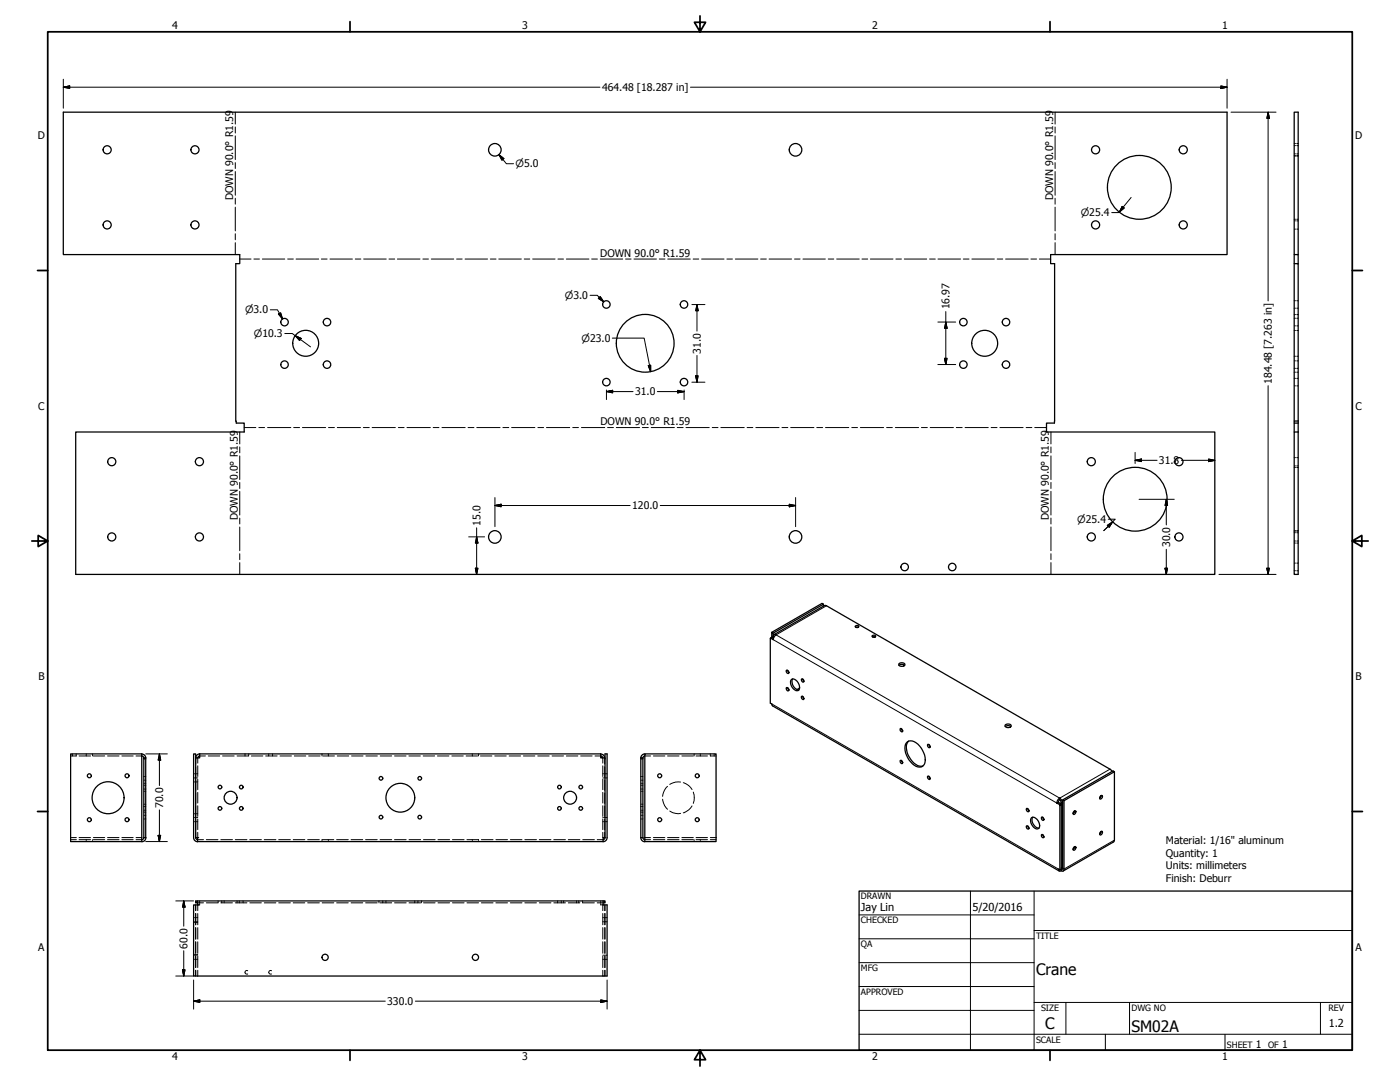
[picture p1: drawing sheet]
<svg xmlns="http://www.w3.org/2000/svg" width="559mm" height="432mm" viewBox="0 0 559 432" stroke-linecap="round" stroke-linejoin="round" font-family="sans-serif">
<!-- layer: Visible (ANSI) -->
<g fill="none" stroke="#000" stroke-width=".51">
<path d="M25.3 44.8h464.5v56.8h-70.4v3.6h1.5v62.8v.8h-3.2v3.6h67.2v56.8h-454.7v-56.8h67.3v-3.6h-3.2l-.2-.8v-62.8h1.6v-3.6h-70.4zM516.6 101.6v3.6h1.6v62.8M516.6 105.2v62.8M518.2 101.6v-56.8h-1.6v56.8h1.6v3.6M518.2 168h-1.6v.8M518.2 168.8h-1.6v3.6M518.2 168v61.2h-1.6v-56.8h1.6M307.5 255v25.6M308.6 254v.6v-1.9l-.6-.4v2M328.7 241.9v-.8l-20.1 11.6M328.7 241.1l-.6-.3-20.1 11.5M329.9 241.7l113.1 65.3"/>
<path d="M341.4 249.8l1.2-.1a.68 .68 0 0 1-.5 .8 .68 .68 0 0 1-.8-.5zM341.6 250.4h1M348.2 253.7l1.2-.1a.61 .61 0 0 1-.6 .8 .61 .61 0 0 1-.6-.7zM348.3 254.2h1M313.9 274.4a.7 .7 0 0 1 .9 .4 .7 .7 0 0 1-.4 .9l-.6-.8zM313.9 267.5h.5l.4 .6-.2 .7-.7-.5zM314.4 267.5l.5 .9M314.4 274.4l.5 .9M315.9 271.1a2.86 2.86 0 0 1 3.3 3.3 1.1 1.1 0 0 1-.6 1.2 1.1 1.1 0 0 1-1.4-.3 3.2 3.2 0 0 1-1.3-4.2zM316.4 271a3.3 3.3 0 0 0 2.5 4.3M319.2 274.6l-1.1 .6M320 271a.68 .68 0 0 1 .8 .4 .68 .68 0 0 1-.4 .8l-.6-.8z"/>
<path d="M320 277.9a.68 .68 0 0 1 .8 .4 .68 .68 0 0 1-.4 .8l-.4-.4zM320.4 277.9l.5 .9M320.4 271l.5 .8M358.8 264.9l1.2-.4a.82 .82 0 0 1 1.2 .7 .82 .82 0 0 1-1.2 .7 .94 .94 0 0 1-1.2-1zM358.8 265.6l1.2-.5 1.1 .5M359.3 290.8a.69 .69 0 0 1 .9 .4 .69 .69 0 0 1-.3 .8l-.6-.4zM359.8 290.8l.5 .9M361.8 296.4a3 3 0 0 1 4.6 .6 7.3 7.3 0 0 1 2.3 8.4 2.96 2.96 0 0 1-4.5-.6 7.2 7.2 0 0 1-2.4-8.4zM362.6 295.8a5.8 5.8 0 0 0 .9 7.3l1.4 1.5a3.7 3.7 0 0 0 3.5 1.1M370.3 297.1a.7 .7 0 0 1 .9 .4 .7 .7 0 0 1-.4 .9l-.6-.8zM370.8 297.1l.5 .9M401.2 289.4l1.2-.5 .9 .2 .3 .5a1.39 1.39 0 0 1-1.2 .8 1.39 1.39 0 0 1-1.3-.8z"/>
<path d="M401.3 289.9l1.1-.3 1.1 .3M28.2 300.9h28.4v35h-28.4zM56.6 301.7l.6 .2 .2 .6M56.6 300.9l.9 .3 .7 1.3M57.4 302.5h.8M57.4 302.5v31.8M58.2 302.5v.3h-.8M58.2 302.8v31.5h-.8M78.1 302.8v-1.9h-.8v33.4l.5 1.1 1.1 .5M78.1 302.5v.3M78.1 302.8v31.5M79.7 300.9v1.6h-1.6"/>
<path d="M79.7 300.9h160.1v1.6h1.6M79.7 301.7l-.5 .2-.3 .6M79.7 300.9l-1.1 .4-.5 1.2M239.8 301.7l.6 .2 .2 .6M239.8 300.9l.9 .3 .7 1.3M241.4 302.5l.1 .3M255.8 302.5h.8M255.8 302.5v31.8M256.6 302.5v.3h-.8M256.6 302.8v31.5M257.4 300.9h28.4v35h-28.4zM257.4 301.7l-.6 .2-.2 .6"/>
<path d="M257.4 300.9l-1.1 .4-.5 1.2M359.3 303.5a.69 .69 0 0 1 .9 .4 .69 .69 0 0 1-.3 .8l-.6-.5zM359.8 303.5l.5 .9M370.3 309.8h.5l.4 .6-.2 .7-.7-.5zM370.8 309.8l.5 .8M424.2 319.2l.5 .3M439.4 317.5l-.5 1M439.5 317.5l-.6 1M439.5 317.4a.69 .69 0 0 1 .4 1 .69 .69 0 0 1-1 .2l.1-.7zM444.8 308l-.6-.3-20 11.5v27.3M57.4 334.3l-.2 .6-.6 .2M58.2 334.3l-.4 1.1-1.2 .5"/>
<path d="M78.1 334.3l.2 .6 .6 .2M78.1 334.3h.8v1.6h161.8v-1.6h.8M241.5 334.3l-.2 .6-.6 .2M241.5 334.3v-33.4h.8v33.4l-.5 1.1-1.1 .5M255.8 334.3h.8M255.8 334.3l.5 1.1 1.1 .5M256.6 334.3l.2 .6 .6 .2M409.8 322.6l.4 .1 .5 .6-.2 .7-.7-.5zM409.8 329.6h.4l.5 .6-.2 .7-.7-.5zM410.2 329.6l.5 .9M410.2 322.7l.5 .8M411.7 326.3a2.85 2.85 0 0 1 3.3 3.2 1.26 1.26 0 0 1-1 1.4 1.26 1.26 0 0 1-1.4-.8l-1.1-1.7-.1-1.2z"/>
<path d="M412.2 326.1a3.3 3.3 0 0 0 2.5 4.4M415.7 333.1a.69 .69 0 0 1 .9 .4 .69 .69 0 0 1-.4 .8l-.5-.4zM415.7 326.1a.72 .72 0 0 1 .9 .4 .72 .72 0 0 1-.4 .9l-.5-.5zM416.2 326.1l.5 .9M416.2 333.1l.5 .8M423 321.5v25.7M423.5 320.2v.6M423.6 321.2v25.6M424.1 320.5l.1 26M428.7 338.1l.5-.3a.78 .78 0 0 1 .1 1 .78 .78 0 0 1-1 .3zM428.7 323.8l.5-.3 .3 .4-.8 1.2-.4-.4zM428.8 337.9l-.5 .9"/>
<path d="M428.8 323.7l-.5 .8M428.9 337.9l-.6 1.1M428.9 323.6l-.6 1M439.3 332l.5-.3a.78 .78 0 0 1 .1 1 .78 .78 0 0 1-1 .3zM439.4 331.9l-.5 .8M439.5 331.8l-.6 1.1M444.8 335.3v-27.3l-20.1 11.5v27.3M78.9 359.5h161.8M240.7 359.5v1.6h1.6v28.4h-165v-28.4h1.6v-1.6h-.8v.8h.8M240.7 359.5h.8v.8h-.8M423.6 346.2l.5 .3"/>
<circle cx="42.8" cy="59.8" r="1.62"/>
<circle cx="77.8" cy="59.8" r="1.62"/>
<circle cx="197.5" cy="59.8" r="2.51"/>
<circle cx="317.5" cy="59.8" r="2.51"/>
<circle cx="437.3" cy="59.8" r="1.62"/>
<circle cx="472.3" cy="59.8" r="1.62"/>
<circle cx="454.8" cy="74.8" r="12.7"/>
<circle cx="42.8" cy="89.8" r="1.62"/>
<circle cx="77.8" cy="89.8" r="1.62"/>
<circle cx="437.3" cy="89.8" r="1.62"/>
<circle cx="472.3" cy="89.8" r="1.62"/>
<circle cx="113.6" cy="128.6" r="1.49"/>
<circle cx="122" cy="137" r="5.2"/>
<circle cx="130.5" cy="128.6" r="1.49"/>
<circle cx="242" cy="121.5" r="1.49"/>
<circle cx="257.5" cy="137" r="11.5"/>
<circle cx="273" cy="121.5" r="1.49"/>
<circle cx="384.5" cy="128.6" r="1.49"/>
<circle cx="393" cy="137" r="5.2"/>
<circle cx="401.5" cy="128.6" r="1.49"/>
<circle cx="113.6" cy="145.5" r="1.49"/>
<circle cx="130.5" cy="145.5" r="1.49"/>
<circle cx="242" cy="152.5" r="1.49"/>
<circle cx="273" cy="152.5" r="1.49"/>
<circle cx="384.5" cy="145.5" r="1.49"/>
<circle cx="401.5" cy="145.5" r="1.49"/>
<circle cx="44.6" cy="184.2" r="1.62"/>
<circle cx="79.6" cy="184.2" r="1.62"/>
<circle cx="435.6" cy="184.2" r="1.62"/>
<circle cx="453.1" cy="199.2" r="12.7"/>
<circle cx="470.6" cy="184.2" r="1.62"/>
<circle cx="44.6" cy="214.3" r="1.62"/>
<circle cx="79.6" cy="214.3" r="1.62"/>
<circle cx="197.5" cy="214.3" r="2.51"/>
<circle cx="317.5" cy="214.3" r="2.51"/>
<circle cx="435.6" cy="214.3" r="1.62"/>
<circle cx="470.6" cy="214.3" r="1.62"/>
<circle cx="361.1" cy="226.3" r="1.49"/>
<circle cx="380.1" cy="226.3" r="1.49"/>
<circle cx="35.7" cy="309.6" r=".79"/>
<circle cx="43.1" cy="318.4" r="6.4"/>
<circle cx="50.7" cy="309.6" r=".79"/>
<circle cx="87.8" cy="314.1" r=".73"/>
<circle cx="92" cy="318.4" r="2.57"/>
<circle cx="96.3" cy="314.1" r=".73"/>
<circle cx="152.1" cy="310.6" r=".73"/>
<circle cx="159.8" cy="318.4" r="5.7"/>
<circle cx="167.5" cy="310.6" r=".73"/>
<circle cx="223.3" cy="314.1" r=".73"/>
<circle cx="227.6" cy="318.4" r="2.57"/>
<circle cx="231.8" cy="314.1" r=".73"/>
<circle cx="263.3" cy="309.6" r=".79"/>
<circle cx="278.3" cy="309.6" r=".79"/>
<circle cx="35.7" cy="327.1" r=".79"/>
<circle cx="50.7" cy="327.1" r=".79"/>
<circle cx="87.8" cy="322.6" r=".73"/>
<circle cx="96.3" cy="322.6" r=".73"/>
<circle cx="152.1" cy="326.1" r=".73"/>
<circle cx="167.5" cy="326.1" r=".73"/>
<circle cx="223.3" cy="322.6" r=".73"/>
<circle cx="231.8" cy="322.6" r=".73"/>
<circle cx="263.3" cy="327.1" r=".79"/>
<circle cx="278.3" cy="327.1" r=".79"/>
<circle cx="129.8" cy="382" r="1.24"/>
<circle cx="189.8" cy="382" r="1.24"/>
</g>
<!-- layer: Hidden (ANSI) -->
<g fill="none" stroke="#000" stroke-width=".4">
<path d="M516.6 58.1h.5M516.6 57.3h.5M517.6 58.1h.6M517.6 57.3h.6M516.6 61.4h.5M516.6 62.1h.5M516.6 62.3h.5M517.6 61.4h.6M517.6 62.1h.6M517.6 62.3h.6M516.6 91.4h.5M516.6 88.1h.5"/>
<path d="M516.6 87.5h.5M517.6 91.4h.6M517.6 88.1h.6M517.6 87.5h.6M516.6 127h.5M516.6 130h.5M516.6 131.9h.5M516.6 125.5h.5M516.6 120h.5M516.6 123h.5M517.6 127h.6M517.6 130h.6"/>
<path d="M517.6 131.9h.6M517.6 125.5h.6M517.6 120h.6M517.6 123h.6M516.6 144h.5M516.6 147h.5M516.6 142.2h.5M516.6 148.5h.5M516.6 151h.5M516.6 154h.5M517.6 144h.6M517.6 147h.6"/>
<path d="M517.6 142.2h.6M517.6 148.5h.6M517.6 151h.6M517.6 154h.6M516.6 185.9h.5M516.6 182.6h.5M516.6 186.6h.5M517.6 185.9h.6M517.6 182.6h.6M517.6 186.6h.6M516.6 215.9h.5M516.6 212.6h.5"/>
<path d="M516.6 212h.5M516.6 216.7h.5M516.6 211.8h.5M517.6 215.9h.6M517.6 212.6h.6M517.6 212h.6M517.6 216.7h.6M517.6 211.8h.6M516.6 224.7h.5M516.6 227.8h.5M517.6 224.7h.6M517.6 227.8h.6"/>
<path d="M29 300.9v.2M29 301.4v.3M30.4 301.4l.1 .3h-2.3M30.4 300.9v.2M31.6 301.7h4.5M34.4 300.9v.2M34.4 301.4v.3M37 300.9v.2M37 301.4v.3M37.3 301.7h4.5M42.9 301.7h4.6M48.6 301.7h4.5"/>
<path d="M54.3 301.7h2.3M57.4 314.9h.3M57.4 313.4h.3M57.4 315.8h.3M57.4 312.6h.3M57.4 311.3h.3M57.4 309.9h.3M57.9 314.9h.3M57.9 313.4h.3M57.9 315.8h.3M57.9 312.6h.3M57.9 311.3h.3"/>
<path d="M57.9 309.9h.3M77.3 310.5h.2M77.3 308.8h.2M77.3 312h.2M77.8 310.5h.6M77.8 308.8h.6M77.8 312h.6M78.1 302.8v2.1M78.1 306v4.2M78.1 311.2v4.2M78.1 316.5v4.2M78.7 310.5h.2"/>
<path d="M78.7 308.8h.2M78.7 312h.2M78.9 302.5v2M78.9 305.6v4.3M78.9 311v4.2M78.9 316.2v4.3M79.7 301.7h2.3M83.1 301.7h4.6M88.8 301.7h4.7M94.6 301.7h4.6M97.8 300.9v.2M97.8 301.4v.3"/>
<path d="M99.3 300.9v.2M99.3 301.4v.3M100.3 301.7h4.6M106 301.7h4.6M107.3 300.9v.2M107.3 301.4v.3M108.8 300.9v.2M108.8 301.4v.3M111.8 301.7h4.5M117.5 301.7h4.5M123.2 301.7h4.6M128.5 300.9v.2"/>
<path d="M128.5 301.4v.3M128.9 301.7h4.6M131.1 300.9v.2M131.1 301.4v.3M134.6 301.7h4.6M140.3 301.7h4.6M146 301.7h4.6M151.8 301.7h4.5M157.5 301.7h4.6M163.2 301.7h4.6M168.9 301.7h4.6M174.6 301.7h4.6"/>
<path d="M180.3 301.7h4.6M186.1 301.7h4.5M188.5 300.9v.2M188.5 301.4v.3M191 300.9v.2M191 301.4v.3M191.8 301.7h4.5M197.5 301.7h4.6M203.2 301.7h4.6M208.9 301.7h4.6M214.6 301.7h4.6M220.3 301.7h4.6"/>
<path d="M226.1 301.7h4.5M231.8 301.7h4.5M237.5 301.7h2.3M240.6 302.5v2M240.6 305.6v4.3M240.6 311v4.2M240.6 316.2v4.3M240.6 310.5h.3M240.6 308.8h.3M241.1 310.5h.3M241.1 308.8h.3M241.4 302.8v2.1"/>
<path d="M241.4 306v4.2M241.4 311.2v4.2M241.4 316.5v4.2M241.5 310.5h.2M241.5 308.8h.2M242 310.5h.3M242 308.8h.3M255.8 314.9h.2M255.8 313.4h.2M255.8 315.8h.2M255.8 312.6h.2M255.8 311.3h.2"/>
<path d="M255.8 309.9h.2M256.3 314.9h.3M256.3 313.4h.3M256.3 315.8h.3M256.3 312.6h.3M256.3 311.3h.3M256.3 309.9h.3M257.4 301.7h2.3M260.8 301.7h4.6M264.5 319v.5a6 6 0 0 0 1.9 3.5M266.4 313.8a6 6 0 0 0-1.9 4M266.4 301.7h4.6"/>
<path d="M271.7 312.1a5.9 5.9 0 0 0-4.4 1M272.2 301.7h4.5M272.7 312.4h.3a6 6 0 0 1 3.2 2.7M276.7 316.1v.1a6.7 6.7 0 0 1 0 4.4M277.1 300.9v.2M277.1 301.4v.3M277.8 301.7h4.6M279.5 300.9v.2M279.5 301.4v.3M283.5 301.4v.3h2.3M283.5 300.9v.2M285.1 300.9v.2"/>
<path d="M285.1 301.4v.3M28.2 335.1h2.3M28.2 334.3h2.3M31.6 335.1h4.5M31.6 334.3h4.5M34.4 335.1v.2M34.4 335.6v.3M37 335.1v.2M37 335.6v.3M37.3 335.1h4.5M37.3 334.3h4.5M42.9 335.1h4.6"/>
<path d="M42.9 334.3h4.6M48.6 335.1h4.5M48.6 334.3h4.5M54.3 335.1h2.3M54.3 334.3h2.3M57.4 323.3h.3M57.4 321.9h.3M57.4 320.9h.3M57.4 324.1h.3M57.4 326.8h.3M57.4 325.4h.3M57.9 323.3h.3"/>
<path d="M57.9 321.9h.3M57.9 320.9h.3M57.9 324.1h.3M57.9 326.8h.3M57.9 325.4h.3M77.3 327.9h.2M77.3 326.3h.2M77.3 324.7h.2M77.8 327.9h.6M77.8 326.3h.6M77.8 324.7h.6M78.1 321.7v4.2"/>
<path d="M78.1 327v4.2M78.1 332.2v2.1M78.7 327.9h.2M78.7 326.3h.2M78.7 324.7h.2M78.9 335.1h2.3M78.9 321.6v4.2M78.9 326.8v4.3M78.9 332.2v2.1M82.4 335.1h4.6M88.1 335.1h4.7M93.9 335.1h4.7"/>
<path d="M99.7 335.1h4.6M105.5 335.1h4.6M111.3 335.1h4.6M117 335.1h4.7M122.8 335.1h4.6M128.5 335.1v.2M128.5 335.6v.3M128.6 335.1h4.6M131.1 335.1v.2M131.1 335.6v.3M134.4 335.1h4.6M140.1 335.1h4.7"/>
<path d="M145.9 335.1h4.7M151.7 335.1h4.6M157.5 335.1h4.6M163.3 335.1h4.6M169 335.1h4.7M174.8 335.1h4.7M180.6 335.1h4.6M186.4 335.1h4.6v.2M188.5 335.1v.2M188.5 335.6v.3M191 335.6v.3M192.2 335.1h4.6"/>
<path d="M197.9 335.1h4.7M203.7 335.1h4.6M209.5 335.1h4.6M215.3 335.1h4.6M221 335.1h4.7M226.8 335.1h4.7M232.6 335.1h4.6M238.4 335.1h2.3M240.6 332.2l.1 2.1M240.6 321.6v4.2M240.6 326.8v4.3M240.6 327.9h.3"/>
<path d="M240.6 326.3h.3M241.1 327.9h.3M241.1 326.3h.3M241.4 321.7v4.2M241.4 327v4.2M241.4 332.2v2.1M241.5 327.9h.2M241.5 326.3h.2M242 327.9h.3M242 326.3h.3M255.8 323.3h.2M255.8 321.9h.2"/>
<path d="M255.8 320.9h.2M255.8 324.1h.2M255.8 326.8h.2M255.8 325.4h.2M256.3 323.3h.3M256.3 321.9h.3M256.3 320.9h.3M256.3 324.1h.3M256.3 326.8h.3M256.3 325.4h.3M257.4 335.1h2.3M257.4 334.3h2.3"/>
<path d="M260.8 335.1h4.6M260.8 334.3h4.6M266.4 335.1h4.6M266.4 334.3h4.6M267.3 323.7l.3 .1a6 6 0 0 0 4.1 .8M272.2 335.1h4.5M272.2 334.3h4.5M276.2 321.6a5.9 5.9 0 0 1-3.5 2.8M277.1 335.1v.2M277.1 335.6v.3M277.8 335.1h4.6M277.8 334.3h4.6"/>
<path d="M279.5 335.1v.2M279.5 335.6v.3M283.5 335.1h2.3M283.5 334.3h2.3M78.1 359.5v.3M79.7 359.5v.3M87.1 359.5v.3M88.5 359.5v.3M89.5 359.5v.3M94.6 359.5v.3M95.5 359.5v.3M97 359.5v.3"/>
<path d="M151.3 359.5v.3M152.8 359.5v.3M154.1 359.5v.3M165.5 359.5v.3M166.8 359.5v.3M168.3 359.5v.3M222.6 359.5v.3M224 359.5v.3M225 359.5v.3M230.1 359.5v.3M231 359.5v.3M232.5 359.5v.3"/>
<path d="M239.8 359.5v.3M241.4 359.5v.3M77.3 367.9h.2M77.3 366.2h.2M77.3 368.2h.2M77.8 367.9h.6M77.8 366.2h.6M77.8 368.2h.6M78.1 360v.3M78.1 361.1v2.3M78.1 364.6v4.5M78.1 370.2v4.6"/>
<path d="M78.1 375.9v4.5M78.7 367.9h.2M78.7 366.2h.2M78.7 368.2h.2M78.9 360.3h2.3M78.9 364.6v4.5M78.9 370.2v4.6M78.9 375.9v4.5M79.2 361.1h-.3v2.3M79.7 360.9l-.3 .2M79.7 360v.6M87.1 360l-.1 .3h-4.6"/>
<path d="M88.1 360.3h4.7M88.5 360v.3M89.5 360v.3M93.9 360.3h4.7M94.6 360v.3M95.5 360v.3M97 360v.3M99.7 360.3h4.6M105.5 360.3h4.6M111.3 360.3h4.6M117 360.3h4.7M122.8 360.3h4.6"/>
<path d="M128.6 360.3h4.6M134.4 360.3h4.6M140.1 360.3h4.7M145.9 360.3h4.7M151.3 360v.3M151.7 360.3h4.6M152.8 360v.3M154.1 360v.3M157.5 360.3h4.6M163.3 360.3h4.6M165.5 360v.3M166.8 360v.3"/>
<path d="M168.3 360v.3M169 360.3h4.7M174.8 360.3h4.7M180.6 360.3h4.6M186.4 360.3h4.6M192.2 360.3h4.6M197.9 360.3h4.7M203.7 360.3h4.6M209.5 360.3h4.6M215.3 360.3h4.6M221 360.3h4.7M222.6 360v.3"/>
<path d="M224 360v.3M225 360v.3M226.8 360.3h4.7M230.1 360v.3M231 360v.3M232.5 360v.3M232.6 360.3h4.6M238.4 360.3h2.3M239.8 360v.6M239.8 360.9l.3 .2M240.3 361.1h.3M240.6 361.1h.1"/>
<path d="M240.6 361.1v2.3M240.6 364.6v4.5M240.6 370.2v4.6M240.6 375.9v4.5M240.6 367.9h.3M240.6 366.2h.3M241.1 367.9h.3M241.1 366.2h.3M241.4 360v.3M241.4 361.1v2.3M241.4 364.6v4.5M241.4 370.2v4.6"/>
<path d="M241.4 375.9v4.5M241.5 361.1v2.3M241.5 364.6v4.5M241.5 370.2v4.6M241.5 375.9v4.5M241.5 367.9h.2M241.5 366.2h.2M242 367.9h.3M242 366.2h.3M77.3 382.8h.2M77.3 381.2h.2M77.3 380.9h.2"/>
<path d="M77.8 382.8h.6M77.8 381.2h.6M77.8 380.9h.6M78.1 381.6v4.5M78.1 387.2v2.3M78.7 382.8h.2M78.7 381.2h.2M78.7 380.9h.2M78.9 381.6v4.5M78.9 387.2v2.3M98.9 387.4a.73 .73 0 0 0-1.1 .6 .73 .73 0 0 0 1.1 .7M108.4 387.4a.75 .75 0 0 0-1.1 .6 .75 .75 0 0 0 1.1 .7"/>
<path d="M240.6 381.6v4.5M240.6 387.2v2.3M240.6 382.8h.3M240.6 381.2h.3M241.1 382.8h.3M241.1 381.2h.3M241.4 381.6v4.5M241.4 387.2v2.3M241.5 381.6v4.5M241.5 387.2v2.3M241.5 382.8h.2M241.5 381.2h.2"/>
<path d="M242 382.8h.3M242 381.2h.3"/>
</g>
<g fill="#000">
<circle cx="78.9" cy="334.3" r=".19"/>
<circle cx="78.9" cy="361.1" r=".19"/>
</g>
<!-- layer: Visible Narrow (ANSI) -->
<path d="M308.6 254l.4 .2M308.6 255.3l113.2 65.2M329.9 241.7l-20.1 11.7 113.2 65.1 20-11.5M308 280.9l114.5 65.9M423.5 320.2l.7 .2M444.8 335.3l-20.1 11.5-.5-.3-.6 .3" fill="none" stroke="#000" stroke-width=".4"/>
<g fill="none" stroke="#000" stroke-width=".51">
<path d="M307.5 254.6v.3M308.6 254l.1-.4a.63 .63 0 0 1 1.1-.2l-.7 .5-.5 1.4-1.1-.7 .6-.3 .6 .4M329.9 241.7h-.8l-20.1 11.5M307.5 280.6l.5 .3 .4 .8 114.4 65.9M423 318.5l.9 1.1 .2 .9M423 319.2l.5 1M423 319.2l-.6 1M423 318.5l-.7 .7-.5 1.3M423 318.5v.7M443 307l.9 .8M421.8 320.5l.6-.3 1.1 .6-.5 .3zM423.5 320.8v.3l-.5 .3v-.3"/>
<path d="M423.5 321.1l-.5 .3M444.8 335.3l-.3 .7-20.1 11.6M423.6 346.8l-.6 .4-.5-.4 .4 .9 .7-.2M423.6 346.8v.7M423.6 346.8l-.1 .1M424.2 346.5l-.2 .4-.4-.1M424.7 346.8v.4a.63 .63 0 0 1-1.1 .3"/>
</g>
<circle cx="423.6" cy="346.8" r=".19" fill="#000"/>
<!-- layer: Bend Centerline (ANSI) -->
<g fill="none" stroke="#000" stroke-width=".4">
<path d="M93.9 44.8v4.7M93.9 50.7v2.4M93.9 54.2v9.5M421.1 44.8v4.7M421.1 50.7v2.4M421.1 54.2v9.5M93.9 64.9v2.3M93.9 68.5v9.4M93.9 79.1v2.4M421.1 64.9v2.3M421.1 68.5v9.4M421.1 79.1v2.4"/>
<path d="M93.9 82.7v9.4M93.9 93.3v2.4M93.9 96.8v4.8M421.1 82.7v9.4M421.1 93.3v2.4M421.1 96.8v4.8M95.7 103.4h4.5M101.3 103.4h2.3M104.7 103.4h9M114.8 103.4h2.3M118.2 103.4h9M128.3 103.4h2.3"/>
<path d="M131.7 103.4h9M141.8 103.4h2.2M145.2 103.4h9M155.3 103.4h2.2M158.6 103.4h9M168.8 103.4h2.2M172.1 103.4h9M182.2 103.4h2.3M185.6 103.4h9M195.7 103.4h2.3M199.1 103.4h9M209.2 103.4h2.3"/>
<path d="M212.6 103.4h9M222.7 103.4h2.2M226.1 103.4h9M236.2 103.4h2.2M239.6 103.4h8.9M249.7 103.4h2.2M253 103.4h9M263.1 103.4h2.3M266.5 103.4h9M276.7 103.4h2.2M280 103.4h9M290.1 103.4h2.3"/>
<path d="M293.5 103.4h9M303.6 103.4h2.3M307 103.4h9M317.1 103.4h2.2M320.5 103.4h8.9M330.6 103.4h2.2M333.9 103.4h9.1M344 103.4h2.3M347.4 103.4h9M357.6 103.4h2.2M360.9 103.4h9M371 103.4h2.3"/>
<path d="M374.4 103.4h9M384.5 103.4h2.3M387.9 103.4h9M398 103.4h2.2M401.4 103.4h9M411.5 103.4h2.3M414.8 103.4h4.6M95.7 172.4v4.8M95.7 178.4v2.3M97.5 170.6h4.6M103.3 170.6h2.3M106.8 170.6h9.3"/>
<path d="M117.2 170.6h2.4M120.7 170.6h9.3M131.1 170.6h2.4M134.6 170.6h9.3M145 170.6h2.4M148.5 170.6h9.3M159 170.6h2.3M162.4 170.6h9.4M172.9 170.6h2.3M176.4 170.6h9.3M186.8 170.6h2.4M190.3 170.6h9.3"/>
<path d="M200.7 170.6h2.4M204.2 170.6h9.3M214.7 170.6h2.3M218.1 170.6h9.3M228.6 170.6h2.3M232.1 170.6h9.3M242.5 170.6h2.4M246 170.6h9.3M256.4 170.6h2.4M259.9 170.6h9.3M270.3 170.6h2.4M273.8 170.6h9.3"/>
<path d="M284.3 170.6h2.3M287.7 170.6h9.4M298.2 170.6h2.3M301.7 170.6h9.3M312.1 170.6h2.4M315.6 170.6h9.3M326 170.6h2.4M329.5 170.6h9.3M340 170.6h2.3M343.4 170.6h9.3M353.9 170.6h2.3M357.4 170.6h9.2"/>
<path d="M367.8 170.6h2.3M371.3 170.6h9.3M381.7 170.6h2.3M385.2 170.6h9.3M395.6 170.6h2.4M399.1 170.6h9.3M409.6 170.6h2.3M413 170.6h4.7M419.5 172.4v4.8M419.5 178.4v2.3M95.7 181.9v9.5M95.7 192.5v2.4"/>
<path d="M95.7 196.1v9.4M419.5 181.9v9.5M419.5 192.5v2.4M419.5 196.1v9.4M95.7 206.8v2.3M95.7 210.3v9.5M419.5 206.8v2.3M419.5 210.3v9.5M95.7 221v2.3M95.7 224.5v4.7M419.5 221v2.3M419.5 224.5v4.7"/>
</g>
<!-- layer: Border (ANSI) -->
<g fill="none" stroke="#000" stroke-width=".7">
<path d="M19 12.7h520.8v406.4h-520.8zM139.7 8.6v4.1M279.4 6.3v6.4l-2.2-3.8h4.4l-2.2 3.8M419.1 8.6v4.1M15 107.9h4M539.8 107.9h4M12.7 215.9h6.3l-3.8-2.2v4.4l3.8-2.2M539.8 215.9l3.8 2.2v-4.4l-3.8 2.2h6.3M15 323.8h4M539.8 323.8h4M139.7 419.1v4.1M279.4 419.1l2.2 3.8h-4.4l2.2-3.8v6.3"/>
<path d="M419.1 419.1v4.1"/>
</g>
<!-- layer: Title (ANSI) -->
<g fill="none" stroke="#000" stroke-width=".4">
<path d="M387.3 355.6v63.5M412.7 355.6v63.5M342.9 365.1h69.8M342.9 374.6h69.8M412.7 371.3h127.1M342.9 384.2h69.8M342.9 393.7h69.8M342.9 412.7h196.9M342.9 403.2h69.8M412.7 400h127.1M425.4 400v12.7M441.2 412.7v6.4"/>
<path d="M450.8 400v12.7M488.9 412.7v6.4M527 400v12.7"/>
</g>
<path d="M342.9 355.6h196.9v63.5h-196.9z" fill="none" stroke="#000" stroke-width=".51"/>
<!-- layer: Dimension (ANSI) -->
<g fill="none" stroke="#000" stroke-width=".4">
<path d="M25.3 34.8l2.5-.5v1zM25.3 34.8h214.2M25.3 31.6v11.6M275.6 34.8h214.2M487.3 34.3l2.5 .5-2.5 .5zM489.8 31.6v11.6M491.4 44.8h17.9M506.2 44.8l.5 2.4h-1zM506.2 44.8v75.3M199.1 61.7l2 1.6-.8 .6zM199.1 61.7l3 3.6h2.9M451.5 78.8l-4.9 6h-2.9"/>
<path d="M447.9 82.4l.9 .6-2 1.6zM235.5 117.9h2.9l2.6 2.6M238.8 119.1l.8-.7 1.4 2.1zM107.9 123.6h2.8l2.1 3.7M111.1 125.3l.9-.5 .8 2.5zM113.7 133.1h2.9l7.4 5.3M117.9 134l2.3 1.1-.6 .8zM244.4 134.9h12.7l2.6 13.4M276.2 121.5h5.2M278.2 121.5l.4 2.5h-.9zM278.2 121.5v10.6M374.3 128.5h7.1"/>
<path d="M377.5 128.5l.5 2.5h-1zM377.5 124.3v21.2M242.1 156.3l2.4-.5v1zM242.1 156.3h10.6M242.1 155.6v3.8M258.8 145.9l.9-.2v2.6zM262.4 156.3h10.6M270.5 155.8l2.5 .5-2.5 .5zM273 155.6v3.8M276.2 152.5h5.2M277.7 150h.9l-.4 2.5zM278.2 141.9v10.6"/>
<path d="M374.3 145.5h7.1M377 143h1l-.5 2.5zM506.2 153.9v75.3M197.5 198.6v11.6M317.6 198.6v11.6M453.1 183.7l2.5-.5v1zM453.1 183.7h8.7M453.1 180.5v4.5M454.7 199.3h14M465.5 199.3l.5 2.4h-1zM465.5 199.3v10.2M471.6 183.7h13.3"/>
<path d="M482.4 183.2l2.5 .5-2.5 .5zM187.1 214.2h6.3M190.2 214.2l.6 2.5h-1.1zM190.2 210.6v18.6M197.5 201.7l2.5-.5v1zM197.5 201.7h54M263.5 201.7h54.1M315 201.2l2.6 .5-2.6 .5zM442 209.7l2.1-1.5-1.4 2.2zM442.2 210.2l-1.6 1.6M442.3 207.2h2.8l-2.8 2.9M465.5 219.2v10"/>
<path d="M189.7 226.8h1.1l-.6 2.4zM465 226.8h1l-.5 2.4zM486.5 229.2h22.8M505.7 226.8h1l-.5 2.4zM58.2 300.9h8.6M63.6 300.9l.5 2.4h-1zM63.6 300.9v12.6M58.2 335.9h8.6M63.1 333.4h1l-.5 2.5zM63.6 323.2v12.7M70.2 359.5h7.1M73.3 359.5l.6 2.5h-1.1z"/>
<path d="M73.3 359.5v10.1M73.3 379.4v10.1M70.2 389.5h7.1M72.8 387h1.1l-.6 2.5zM77.3 399.5l2.5-.5v1zM77.3 399.5h76.5M77.3 391.1v11.6M165.8 399.5h76.5M239.8 399l2.5 .5-2.5 .5zM242.3 391.1v11.6"/>
</g>
<g fill="#000" stroke="#000" stroke-width=".4">
<path d="M25.3 34.8l2.5-.5zM25.3 34.8l2.5-.5v1zM487.3 35.3l2.5-.5zM487.3 34.3l2.5 .5-2.5 .5zM506.2 44.8l.5 2.4zM506.2 44.8l.5 2.4h-1zM199.1 61.7l2 1.6zM199.1 61.7l2 1.6-.8 .6zM447.9 82.4l-1.1 2.2zM447.9 82.4l.9 .6-2 1.6zM238.8 119.1l2.2 1.4zM238.8 119.1l.8-.7 1.4 2.1z"/>
<path d="M111.1 125.3l1.7 2zM111.1 125.3l.9-.5 .8 2.5zM117.9 134l2.3 1.1zM117.9 134l2.3 1.1-.6 .8zM278.2 121.5l.4 2.5zM278.2 121.5l.4 2.5h-.9zM377.5 128.5l.5 2.5zM377.5 128.5l.5 2.5h-1zM242.1 156.3l2.4-.5zM242.1 156.3l2.4-.5v1zM258.8 145.9l.9 2.4zM258.8 145.9l.9-.2v2.6z"/>
<path d="M270.5 156.8l2.5-.5zM270.5 155.8l2.5 .5-2.5 .5zM277.7 150l.5 2.5zM277.7 150h.9l-.4 2.5zM377 143l.5 2.5zM377 143h1l-.5 2.5zM453.1 183.7l2.5-.5zM453.1 183.7l2.5-.5v1zM482.4 184.2l2.5-.5zM482.4 183.2l2.5 .5-2.5 .5zM190.2 214.2l.6 2.5zM190.2 214.2l.6 2.5h-1.1z"/>
<path d="M197.5 201.7l2.5-.5zM197.5 201.7l2.5-.5v1zM315 202.2l2.6-.5zM315 201.2l2.6 .5-2.6 .5zM444.1 208.2l-1.4 2.2zM442 209.7l2.1-1.5-1.4 2.2zM465.5 199.3l.5 2.4zM465.5 199.3l.5 2.4h-1zM189.7 226.8l.5 2.4zM189.7 226.8h1.1l-.6 2.4zM465 226.8l.5 2.4zM465 226.8h1l-.5 2.4z"/>
<path d="M505.7 226.8l.5 2.4zM505.7 226.8h1l-.5 2.4zM63.6 300.9l.5 2.4zM63.6 300.9l.5 2.4h-1zM63.1 333.4l.5 2.5zM63.1 333.4h1l-.5 2.5zM73.3 359.5l.6 2.5zM73.3 359.5l.6 2.5h-1.1zM72.8 387l.5 2.5zM72.8 387h1.1l-.6 2.5zM77.3 399.5l2.5-.5zM77.3 399.5l2.5-.5v1z"/>
<path d="M239.8 400l2.5-.5zM239.8 399l2.5 .5-2.5 .5z"/>
</g>
<g font-size="6.3">
<text x="413.5" y="389.1">Crane</text>
<text x="417.2" y="410.6">C</text>
<text x="451.6" y="411.9">SM02A</text>
</g>
<g font-size="4.4">
<text x="343.7" y="363.5">Jay Lin</text>
<text x="388.1" y="363.7">5/20/2016</text>
<text x="530.4" y="410">1.2</text>
</g>
<g font-size="4.2">
<text x="68.7" y="11.7">4</text>
<text x="208.4" y="11.7">3</text>
<text x="348.1" y="11.7">2</text>
<text x="487.8" y="11.7">1</text>
<text x="240.3" y="36.3">464.48 [18.287 in]</text>
<text x="15.1" y="55.5">D</text>
<text x="540.9" y="55.5">D</text>
<text x="93" y="80" transform="rotate(-90 93 80)">DOWN 90.0° R1.59</text>
<text x="420.3" y="80" transform="rotate(-90 420.3 80)">DOWN 90.0° R1.59</text>
<text x="239.6" y="102.6">DOWN 90.0° R1.59</text>
<text x="379" y="123.5" transform="rotate(-90 379 123.5)">16.97</text>
<text x="279.7" y="141.1" transform="rotate(-90 279.7 141.1)">31.0</text>
<text x="507.7" y="153.2" transform="rotate(-90 507.7 153.2)">184.48 [7.263 in]</text>
<text x="253.5" y="157.8">31.0</text>
<text x="15.2" y="163.4">C</text>
<text x="541" y="163.4">C</text>
<text x="239.6" y="169.8">DOWN 90.0° R1.59</text>
<text x="462.6" y="185.2">31.8</text>
<text x="252.3" y="203.3">120.0</text>
<text x="94.9" y="207.6" transform="rotate(-90 94.9 207.6)">DOWN 90.0° R1.59</text>
<text x="191.8" y="209.8" transform="rotate(-90 191.8 209.8)">15.0</text>
<text x="418.6" y="207.6" transform="rotate(-90 418.6 207.6)">DOWN 90.0° R1.59</text>
<text x="467" y="218.4" transform="rotate(-90 467 218.4)">30.0</text>
<text x="15.3" y="271.4">B</text>
<text x="541.1" y="271.4">B</text>
<text x="65.2" y="322.5" transform="rotate(-90 65.2 322.5)">70.0</text>
<text x="465.4" y="336.8">Material: 1/16&quot; aluminum</text>
<text x="465.4" y="341.8">Quantity: 1</text>
<text x="465.4" y="346.8">Units: millimeters</text>
<text x="465.4" y="351.9">Finish: Deburr</text>
<text x="15.2" y="379.3">A</text>
<text x="74.9" y="378.6" transform="rotate(-90 74.9 378.6)">60.0</text>
<text x="541" y="379.3">A</text>
<text x="154.6" y="401.1">330.0</text>
<text x="501.3" y="418.3">1</text>
<text x="511.8" y="418.3">1</text>
<text x="68.7" y="423.2">4</text>
<text x="208.4" y="423.2">3</text>
<text x="348.1" y="423.2">2</text>
<text x="487.8" y="423.2">1</text>
</g>
<g font-size="4">
<text x="205.7" y="66.8">⌀5.0</text>
<text x="431.4" y="86.3">⌀25.4</text>
<text x="225.4" y="119.3">⌀3.0</text>
<text x="97.8" y="125.1">⌀3.0</text>
<text x="101.3" y="134.6">⌀10.3</text>
<text x="232.1" y="136.4">⌀23.0</text>
<text x="430" y="208.7">⌀25.4</text>
</g>
<g font-size="3.5">
<text x="343.7" y="358.9">DRAWN</text>
<text x="343.7" y="368.5">CHECKED</text>
<text x="413.5" y="374.6">TITLE</text>
<text x="343.7" y="378">QA</text>
<text x="343.7" y="387.5">MFG</text>
<text x="343.7" y="397.1">APPROVED</text>
<text x="415.5" y="403.4">SIZE</text>
<text x="451.6" y="403.4">DWG NO</text>
<text x="530.3" y="403.4">REV</text>
<text x="413.5" y="416.1">SCALE</text>
<text x="489.7" y="418.3">SHEET</text>
<text x="506.2" y="418.3">OF</text>
</g>
</svg>
